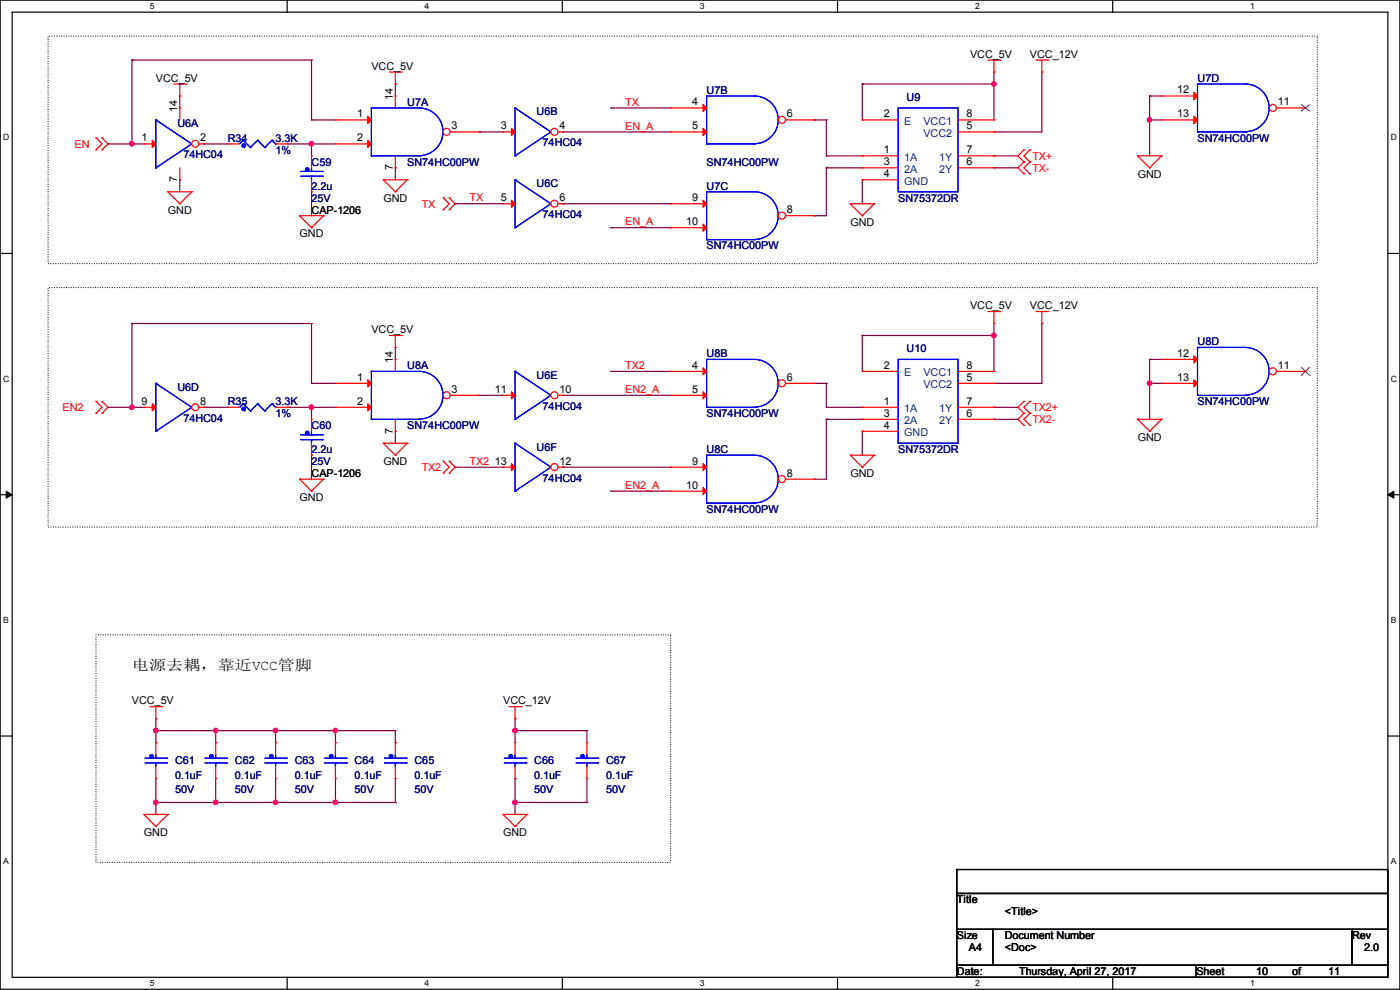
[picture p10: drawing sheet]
<svg xmlns="http://www.w3.org/2000/svg" width="297mm" height="210mm" viewBox="0 0 297 210" stroke-linecap="round" stroke-linejoin="round" font-family="sans-serif">
<path d="M0 0h297v209.8h-297zM2.6 2.6h291.8v204.7h-291.8z" fill="none" stroke="#000" stroke-width=".25"/>
<g fill="#fff">
<path d="M31.7 .3h1v2h-1z"/>
<path d="M31.7 207.6h1v1.9h-1z"/>
</g>
<path d="M60.9 0v2.6M60.9 207.3v2.5" fill="none" stroke="#000" stroke-width=".25"/>
<g fill="#fff">
<path d="M90.1 .3h1v2h-1z"/>
<path d="M90.1 207.6h1v1.9h-1z"/>
</g>
<path d="M119.3 0v2.6M119.3 207.3v2.5" fill="none" stroke="#000" stroke-width=".25"/>
<g fill="#fff">
<path d="M148.5 .3h.9v2h-.9z"/>
<path d="M148.5 207.6h.9v1.9h-.9z"/>
</g>
<path d="M177.7 0v2.6M177.7 207.3v2.5" fill="none" stroke="#000" stroke-width=".25"/>
<g fill="#fff">
<path d="M206.8 .3h1v2h-1z"/>
<path d="M206.8 207.6h1v1.9h-1z"/>
</g>
<path d="M236.1 0v2.6M236.1 207.3v2.5" fill="none" stroke="#000" stroke-width=".25"/>
<g fill="#fff">
<path d="M265.2 .3h1v2h-1z"/>
<path d="M265.2 207.6h1v1.9h-1z"/>
<path d="M.7 28.2h1.2v1.9h-1.2z"/>
<path d="M295.1 28.2h1.2v1.9h-1.2z"/>
<path d="M.7 79.3h1.2v2h-1.2z"/>
<path d="M295.1 79.3h1.2v2h-1.2z"/>
</g>
<path d="M0 53.8h2.6M294.4 53.8h2.6" fill="none" stroke="#000" stroke-width=".25"/>
<g fill="#fff">
<path d="M.7 130.5h1.2v2h-1.2z"/>
<path d="M295.1 130.5h1.1v2h-1.1z"/>
</g>
<path d="M0 104.9h2.6M294.4 104.9h2.6" fill="none" stroke="#000" stroke-width=".25"/>
<path d="M1.3 104.2l1.3 .7-1.3 .8zM294.4 104.9l1.3-.7v1.5z" fill="#000" stroke="#000" stroke-width=".21"/>
<g fill="#fff">
<path d="M.7 181.7h1.2v2h-1.2z"/>
<path d="M295.1 181.7h1.1v2h-1.1z"/>
</g>
<path d="M0 156.1h2.6M294.4 156.1h2.6M203 184.4h91.4v5.1h-91.4zM203 189.5h91.4v7.6h-91.4zM203 197.1h7.6v7.7h-7.6zM210.6 197.1h76.2v7.7h-76.2zM286.8 197.1h7.6v7.7h-7.6zM203 204.8h50.8v2.5h-50.8zM253.8 204.8h40.6v2.5h-40.6z" fill="none" stroke="#000" stroke-width=".25"/>
<path d="M10.2 7.7h269.2v48.2h-269.2zM10.2 61h269.2v50.8h-269.2zM20.4 134.7h121.9v48.2h-121.9z" fill="none" stroke="#000" stroke-width=".25" stroke-dasharray="0 .5"/>
<g fill="none" stroke="#800040" stroke-width=".25">
<path d="M28 12.7h.1M28 12.7v17.8M28 12.7h38.1M66.1 12.7h.1M66.1 12.7v12.7M83.9 17.8h.1M83.9 17.8v2.6M182.9 17.8h.1M182.9 17.8v7.6M182.9 17.8h28M210.9 17.8h.1M210.9 15.3h.1"/>
<path d="M210.9 15.3v10.1M221 15.3h.1M221 15.3v12.7h-10.1M22.9 30.5h.1M22.9 30.5h7.6M28 30.5h.1M38.1 20.4h.1M38.1 38.1h.1M38.1 20.4v2.5M38.1 38.1v2.6M43.2 30.5h.1M43.2 30.5h5.1"/>
<path d="M61 30.5h.1M61 30.5h10.2M66.1 30.5h.1M66.1 25.4h.1M66.1 25.4h5.1M66.1 30.5v2.6M83.9 35.6h.1M83.9 35.6v2.5M101.6 28h.1M101.6 28h5.1M119.4 28h.1M119.4 28h22.9"/>
<path d="M129.6 22.9h.1M129.6 22.9h12.7M172.8 25.4h.1M172.8 25.4h2.5M175.3 25.4h.1M175.3 33.1h.1M175.3 35.6h.1M175.3 35.6v10.2h-2.5M175.3 33.1h7.6M175.3 35.6h7.6M175.3 25.4v7.7M182.9 38.1h.1"/>
<path d="M182.9 38.1v5.1M210.9 28h.1M210.9 33.1h.1M210.9 35.6h.1M210.9 33.1h5M210.9 35.6h5M243.9 25.4h.1M243.9 20.4h.1M243.9 25.4h2.5M243.9 20.4v12.7M243.9 20.4h2.5M66.1 40.7h.1"/>
<path d="M66.1 40.7v5.1M96.6 43.2h.1M96.6 43.2h10.1M119.4 43.2h.1M119.4 43.2h22.9M129.6 48.3h.1M129.6 48.3h12.7M172.8 45.8h.1M28 68.6h.1M28 68.6v17.8M28 68.6h38.1M66.1 68.6h.1"/>
<path d="M66.1 68.6v12.7M83.9 73.7h.1M83.9 73.7v2.5M129.6 78.8h.1M129.6 78.8h12.7M182.9 71.2h.1M182.9 71.2v7.6M182.9 71.2h28M210.9 71.2h.1M210.9 68.6h.1M210.9 68.6v10.2M221 68.6h.1"/>
<path d="M221 68.6v12.7h-10.1M243.9 76.2h.1M243.9 76.2v12.7M243.9 76.2h2.5M22.9 86.4h.1M22.9 86.4h7.6M28 86.4h.1M43.2 86.4h.1M43.2 86.4h5.1M61 86.4h.1M61 86.4h10.2M66.1 86.4h.1"/>
<path d="M66.1 81.3h.1M66.1 96.6h.1M66.1 86.4v2.5M66.1 96.6v5M66.1 81.3h5.1M83.9 91.5h.1M83.9 91.5v2.5M96.6 99.1h.1M96.6 99.1h10.1M101.6 83.9h.1M101.6 83.9h5.1M119.4 99.1h.1"/>
<path d="M119.4 83.9h.1M119.4 83.9h22.9M119.4 99.1h22.9M172.8 81.3h.1M172.8 81.3h2.5M175.3 88.9h.1M175.3 81.3h.1M175.3 86.4h.1M175.3 88.9v12.7h-2.5M175.3 86.4h7.6M175.3 81.3v5.1M175.3 88.9h7.6"/>
<path d="M182.9 91.5h.1M182.9 91.5v5.1M210.9 81.3h.1M210.9 86.4h.1M210.9 88.9h.1M210.9 86.4h5M210.9 88.9h5M243.9 81.3h.1M243.9 81.3h2.5M129.6 104.2h.1M129.6 104.2h12.7M172.8 101.6h.1"/>
<path d="M33.1 157.5h.1M33.1 152.4h.1M33.1 152.4v5.1M33.1 155h50.8M45.8 157.5h.1M45.8 155h.1M45.8 155v2.5M58.5 155h.1M58.5 157.5h.1M58.5 155v2.5M71.2 155h.1M71.2 157.5h.1"/>
<path d="M71.2 155v2.5M83.9 155h.1M83.9 157.5h.1M83.9 155v2.5M109.3 155h.1M109.3 152.4h.1M109.3 155h15.2M109.3 152.4v5.1M124.5 155h.1M124.5 155v2.5M33.1 170.2h.1M33.1 165.1v7.7"/>
<path d="M33.1 170.2h50.8M45.8 170.2h.1M45.8 165.1v5.1M58.5 170.2h.1M58.5 165.1v5.1M71.2 170.2h.1M71.2 165.1v5.1M83.9 170.2h.1M83.9 165.1v5.1M109.3 170.2h.1M109.3 165.1h.1M109.3 165.1v7.7"/>
<path d="M109.3 170.2h15.2M124.5 170.2h.1M124.5 165.1v5.1"/>
</g>
<g fill="#f0f" stroke="#f0f" stroke-width=".25">
<circle cx="66.1" cy="30.5" r=".49"/>
<circle cx="243.9" cy="25.4" r=".49"/>
<circle cx="28" cy="30.5" r=".49"/>
<circle cx="66.1" cy="86.4" r=".49"/>
<circle cx="243.9" cy="81.3" r=".49"/>
<circle cx="28" cy="86.4" r=".49"/>
<circle cx="210.8" cy="17.8" r=".49"/>
<circle cx="210.8" cy="71.1" r=".49"/>
<circle cx="58.4" cy="155" r=".49"/>
<circle cx="33" cy="155" r=".49"/>
<circle cx="45.7" cy="155" r=".49"/>
<circle cx="33" cy="170.2" r=".49"/>
<circle cx="45.7" cy="170.2" r=".49"/>
<circle cx="58.4" cy="170.2" r=".49"/>
<circle cx="71.1" cy="170.2" r=".49"/>
<circle cx="109.2" cy="155" r=".49"/>
<circle cx="109.2" cy="170.2" r=".49"/>
<circle cx="71.1" cy="155" r=".49"/>
</g>
<g fill="none" stroke="#f00" stroke-width=".25">
<path d="M36.9 17.8h2.5M38.1 17.8v2.6M39.4 17.8h.1M82.6 15.3h2.5M83.9 17.8h.1M83.9 15.3v2.5M85.1 15.3h.1M209.6 12.7h2.5M210.9 15.3h.1M210.9 12.7v2.6M212.1 12.7h.1M219.8 12.7h2.5"/>
<path d="M221 15.3h.1M221 12.7v2.6M222.3 12.7h.1M20.4 31.8h.1M20.4 29.3h.1M20.4 29.3l1.2 1.2-1.2 1.3M21.6 29.3h.1M21.6 31.8h.1M21.6 29.3l1.3 1.2-1.3 1.3M30.5 30.5h.1M30.5 30.5h2.6M38.1 20.4h.1"/>
<path d="M81.3 38.1h.1M81.3 38.1h5.1M81.3 38.1l2.6 2.6M86.4 38.1h.1M86.4 38.1l-2.5 2.6M217.2 31.8h.1M217.2 34.3h.1M217.2 36.9h.1M217.2 31.8l-1.3 1.3 1.3 1.2M217.2 34.3l-1.3 1.3 1.3 1.3M218.5 34.3h.1M218.5 31.8h.1"/>
<path d="M218.5 36.9h.1M218.5 31.8l-1.3 1.3 1.3 1.2M218.5 34.3l-1.3 1.3 1.3 1.3M241.3 33.1h.1M241.3 33.1h5.1M241.3 33.1l2.6 2.5M243.9 35.6h.1M246.4 33.1h.1M246.4 33.1l-2.5 2.5M35.6 40.7h.1M35.6 40.7h5.1M35.6 40.7l2.5 2.5"/>
<path d="M38.1 43.2h.1M40.7 40.7h.1M40.7 40.7l-2.6 2.5M63.5 45.8h.1M63.5 45.8h5.1M63.5 45.8l2.6 2.5M66.1 48.3h.1M68.6 45.8h.1M68.6 45.8l-2.5 2.5M83.9 40.7h.1M94 44.5h.1M94 42h.1"/>
<path d="M94 42l1.3 1.2-1.3 1.3M95.3 42h.1M95.3 44.5h.1M95.3 42l1.3 1.2-1.3 1.3M180.4 43.2h.1M180.4 43.2h5.1M180.4 43.2l2.5 2.6M182.9 45.8h.1M185.5 43.2h.1M185.5 43.2l-2.6 2.6M82.6 71.2h2.5M83.9 73.7h.1"/>
<path d="M83.9 71.2v2.5M85.1 71.2h.1M209.6 66.1h2.5M210.9 68.6h.1M210.9 66.1v2.5M212.1 66.1h.1M219.8 66.1h2.5M221 68.6h.1M221 66.1v2.5M222.3 66.1h.1M20.4 87.7h.1M20.4 85.1h.1"/>
<path d="M20.4 85.1l1.2 1.3-1.2 1.3M21.6 85.1h.1M21.6 87.7h.1M21.6 85.1l1.3 1.3-1.3 1.3M81.3 94h.1M81.3 94h5.1M81.3 94l2.6 2.6M83.9 96.6h.1M86.4 94h.1M86.4 94l-2.5 2.6M94 97.8h.1M94 97.8l1.3 1.3-1.3 1.3"/>
<path d="M95.3 97.8h.1M95.3 97.8l1.3 1.3-1.3 1.3M180.4 96.6h.1M180.4 96.6h5.1M180.4 96.6l2.5 2.5M182.9 99.1h.1M185.5 96.6h.1M185.5 96.6l-2.6 2.5M217.2 85.1h.1M217.2 87.7h.1M217.2 90.2h.1M217.2 85.1l-1.3 1.3 1.3 1.3"/>
<path d="M217.2 87.7l-1.3 1.2 1.3 1.3M218.5 87.7h.1M218.5 85.1h.1M218.5 90.2h.1M218.5 85.1l-1.3 1.3 1.3 1.3M218.5 87.7l-1.3 1.2 1.3 1.3M241.3 88.9h.1M241.3 88.9h5.1M241.3 88.9l2.6 2.6M243.9 91.5h.1M246.4 88.9h.1M246.4 88.9l-2.5 2.6"/>
<path d="M63.5 101.6h.1M63.5 101.6h5.1M63.5 101.6l2.6 2.6M66.1 104.2h.1M68.6 101.6h.1M68.6 101.6l-2.5 2.6M94 100.4h.1M95.3 100.4h.1M31.8 149.9h2.5M33.1 152.4h.1M33.1 149.9v2.5M34.3 149.9h.1"/>
<path d="M108 149.9h2.5M109.3 152.4h.1M109.3 149.9v2.5M110.5 149.9h.1M30.5 172.8h.1M30.5 172.8h5.1M30.5 172.8l2.6 2.5M33.1 175.3h.1M35.6 172.8h.1M35.6 172.8l-2.5 2.5M106.7 172.8h.1M106.7 172.8h5.1"/>
<path d="M106.7 172.8l2.6 2.5M109.3 175.3h.1M111.8 172.8h.1M111.8 172.8l-2.5 2.5"/>
</g>
<path d="M33.1 35.6h.1M33.1 25.4h.1M33.1 25.4v10.2M33.1 25.4l7.6 5.1M40.7 30.5h.1M40.7 30.5l-7.6 5.1" fill="none" stroke="#00f" stroke-width=".25"/>
<path d="M32.3 29.8l.8 .7-.8 .8z" fill="#f00" stroke="#f00" stroke-width=".25"/>
<circle cx="41.4" cy="30.5" r=".74" fill="#fff" stroke="#f00" stroke-width=".25"/>
<g fill="none" stroke="#f00" stroke-width=".25">
<path d="M38.1 38.1h.1M38.1 22.9h.1M38.1 22.9v2.5M38.1 35.6v2.5M42.2 30.5h1M43.2 30.5h.1M142.3 99.1h.1M142.3 99.1h7.6M142.3 104.2h.1M142.3 104.2h7.6M124.5 157.5h.1M124.5 157.5v2.6"/>
<path d="M124.5 165.1h.1M124.5 162.6v2.5"/>
</g>
<g fill="none" stroke="#00f" stroke-width=".25">
<path d="M149.9 96.6h.1M149.9 96.6h10.2a5.1 5.1 0 0 1 5 5.1v-.1a5.1 5.1 0 0 1-5 5.1M149.9 96.6v10.1M149.9 106.7h.1M149.9 106.7h10.2M160.1 106.7h.1M122.2 161.8h4.6M122.2 160.8h4.6M124.5 161.8h.1M124.5 160.8h.1M124.5 160.1v.7M124.5 161.8v.8"/>
<path d="M126.8 161.8h.1M126.8 160.8h.1"/>
</g>
<circle cx="123.6" cy="160.4" r=".36" fill="#00f" stroke="#00f" stroke-width=".25"/>
<g fill="#f00" stroke="#f00" stroke-width=".25">
<path d="M149.1 98.3l.8 .8-.8 .8z"/>
<path d="M149.1 103.4l.8 .8-.8 .7z"/>
</g>
<circle cx="165.9" cy="101.6" r=".74" fill="#fff" stroke="#f00" stroke-width=".25"/>
<path d="M106.7 28h.1M106.7 28h2.6M166.7 101.6h6.1M172.8 101.6h.1M33.1 157.5h.1M33.1 157.5v2.6M33.1 165.1h.1M33.1 162.6v2.5" fill="none" stroke="#f00" stroke-width=".25"/>
<g fill="none" stroke="#00f" stroke-width=".25">
<path d="M109.3 33.1h.1M109.3 22.9h.1M109.3 22.9v10.2M109.3 22.9l7.6 5.1M116.9 28h.1M116.9 28l-7.6 5.1M30.8 161.8h4.5M30.8 160.8h4.5M33.1 161.8h.1M33.1 160.8h.1M33.1 160.1v.7M33.1 161.8v.8"/>
<path d="M35.3 161.8h.1M35.3 160.8h.1"/>
</g>
<circle cx="32.2" cy="160.4" r=".36" fill="#00f" stroke="#00f" stroke-width=".25"/>
<path d="M108.5 27.2l.8 .8-.8 .7z" fill="#f00" stroke="#f00" stroke-width=".25"/>
<circle cx="117.6" cy="28" r=".74" fill="#fff" stroke="#f00" stroke-width=".25"/>
<path d="M118.4 28h1M119.4 28h.1M246.4 76.2h.1M246.4 76.2h7.6M246.4 81.3h.1M246.4 81.3h7.6" fill="none" stroke="#f00" stroke-width=".25"/>
<path d="M254 73.7h.1M254 73.7h10.2a5.1 5.1 0 0 1 5 5.1 5.1 5.1 0 0 1-5 5M254 73.7v10.2M254 83.9h.1M254 83.9h10.2M264.2 83.9h.1" fill="none" stroke="#00f" stroke-width=".25"/>
<g fill="#f00" stroke="#f00" stroke-width=".25">
<path d="M253.3 75.5l.7 .7-.7 .8z"/>
<path d="M253.3 80.6l.7 .7-.7 .8z"/>
</g>
<circle cx="270" cy="78.8" r=".74" fill="#fff" stroke="#f00" stroke-width=".25"/>
<path d="M106.7 43.2h.1M106.7 43.2h2.6M270.8 78.8h6.1M276.9 78.8h.1" fill="none" stroke="#f00" stroke-width=".25"/>
<path d="M276 79.6h.1M276 77.9l1.8 1.7M277.8 79.6h.1M277.8 77.9l-1.8 1.7" fill="none" stroke="#804000" stroke-width=".21"/>
<path d="M109.3 38.1h.1M109.3 38.1v10.2M109.3 38.1l7.6 5.1M109.3 48.3h.1M116.9 43.2h.1M116.9 43.2l-7.6 5.1" fill="none" stroke="#00f" stroke-width=".25"/>
<path d="M108.5 42.5l.8 .7-.8 .8z" fill="#f00" stroke="#f00" stroke-width=".25"/>
<circle cx="117.6" cy="43.2" r=".74" fill="#fff" stroke="#f00" stroke-width=".25"/>
<g fill="none" stroke="#f00" stroke-width=".25">
<path d="M118.4 43.2h1M119.4 43.2h.1M182.9 78.8h.1M182.9 78.8h7.6M203.2 78.8h7.7M210.9 78.8h.1M30.5 86.4h.1M30.5 86.4h2.6M182.9 86.4h.1M182.9 88.9h.1M182.9 91.5h.1M182.9 86.4h7.6"/>
<path d="M182.9 88.9h7.6M182.9 91.5h7.6M203.2 86.4h7.7M203.2 88.9h7.7M203.2 81.3h7.7M210.9 81.3h.1M210.9 86.4h.1M210.9 88.9h.1M45.8 157.5h.1M45.8 157.5v2.6M45.8 165.1h.1M45.8 162.6v2.5"/>
</g>
<g fill="none" stroke="#00f" stroke-width=".25">
<path d="M190.5 76.2h12.7v17.8h-12.7zM33.1 91.5h.1M33.1 81.3h.1M33.1 81.3v10.2M33.1 81.3l7.6 5.1M40.7 86.4h.1M40.7 86.4l-7.6 5.1M43.5 161.8h4.5M43.5 160.8h4.5M45.8 161.8h.1M45.8 160.8h.1M45.8 160.1v.7"/>
<path d="M45.8 161.8v.8M48 161.8h.1M48 160.8h.1"/>
</g>
<circle cx="44.9" cy="160.4" r=".36" fill="#00f" stroke="#00f" stroke-width=".25"/>
<path d="M32.3 85.6l.8 .8-.8 .8z" fill="#f00" stroke="#f00" stroke-width=".25"/>
<circle cx="41.4" cy="86.4" r=".74" fill="#fff" stroke="#f00" stroke-width=".25"/>
<path d="M42.2 86.4h1M43.2 86.4h.1M106.7 83.9h.1M106.7 83.9h2.6" fill="none" stroke="#f00" stroke-width=".25"/>
<path d="M109.3 78.8h.1M109.3 78.8v10.1M109.3 78.8l7.6 5.1M109.3 88.9h.1M116.9 83.9h.1M116.9 83.9l-7.6 5" fill="none" stroke="#00f" stroke-width=".25"/>
<path d="M108.5 83.1l.8 .8-.8 .7z" fill="#f00" stroke="#f00" stroke-width=".25"/>
<circle cx="117.6" cy="83.8" r=".74" fill="#fff" stroke="#f00" stroke-width=".25"/>
<path d="M48.3 86.4h.1M48.3 86.4h2.5M58.5 86.4h2.5M61 86.4h.1M106.7 99.1h.1M106.7 99.1h2.6M118.4 83.9h1M119.4 83.9h.1" fill="none" stroke="#f00" stroke-width=".25"/>
<g fill="none" stroke="#00f" stroke-width=".25">
<path d="M51.6 85.6h.1M51.6 85.6l-.8 .8M51.6 85.6l1.5 1.6M53.1 87.2h.1M54.7 85.6h.1M54.7 85.6l-1.6 1.6M54.7 85.6l1.5 1.6M56.2 87.2h.1M57.7 85.6h.1M57.7 85.6l-1.5 1.6M57.7 85.6l.8 .8M58.5 86.4h.1"/>
<path d="M109.3 94h.1M109.3 94v10.2M109.3 94l7.6 5.1M116.9 99.1h.1M116.9 99.1l-7.6 5.1M109.3 104.2h.1"/>
</g>
<circle cx="51.7" cy="86.8" r=".36" fill="#00f" stroke="#00f" stroke-width=".25"/>
<path d="M108.5 98.3l.8 .8-.8 .8z" fill="#f00" stroke="#f00" stroke-width=".25"/>
<circle cx="117.6" cy="99.1" r=".74" fill="#fff" stroke="#f00" stroke-width=".25"/>
<path d="M71.2 25.4h.1M71.2 30.5h.1M71.2 25.4h7.6M71.2 30.5h7.6M118.4 99.1h1M119.4 99.1h.1M71.2 157.5h.1M71.2 157.5v2.6M71.2 165.1h.1M71.2 162.6v2.5" fill="none" stroke="#f00" stroke-width=".25"/>
<g fill="none" stroke="#00f" stroke-width=".25">
<path d="M78.8 22.9h.1M78.8 33.1h.1M78.8 22.9h10.1a5.1 5.1 0 0 1 5.1 5.1 5.1 5.1 0 0 1-5.1 5M78.8 22.9v10.2M78.8 33.1h10.1M88.9 33.1h.1M68.9 161.8h4.5M68.9 160.8h4.5M71.2 161.8h.1M71.2 160.8h.1M71.2 160.1v.7M71.2 161.8v.8"/>
<path d="M73.4 161.8h.1M73.4 160.8h.1"/>
</g>
<circle cx="70.3" cy="160.4" r=".36" fill="#00f" stroke="#00f" stroke-width=".25"/>
<g fill="#f00" stroke="#f00" stroke-width=".25">
<path d="M78 24.7l.8 .7-.8 .8z"/>
<path d="M78 29.8l.8 .7-.8 .8z"/>
</g>
<circle cx="94.8" cy="28" r=".74" fill="#fff" stroke="#f00" stroke-width=".25"/>
<g fill="none" stroke="#f00" stroke-width=".25">
<path d="M48.3 30.5h.1M48.3 30.5h2.5M58.5 30.5h2.5M61 30.5h.1M83.9 20.4h.1M83.9 35.6h.1M83.9 20.4v2.5M83.9 33.1v2.5M95.5 28h6.1M101.6 28h.1M142.3 22.9h.1M142.3 28h.1"/>
<path d="M142.3 28h7.6M142.3 22.9h7.6M66.1 88.9h.1M66.1 96.6h.1M66.1 88.9v2.6M66.1 94v2.6"/>
</g>
<g fill="none" stroke="#00f" stroke-width=".25">
<path d="M51.6 29.8h.1M51.6 29.8l-.8 .7M51.6 29.8l1.5 1.5M53.1 31.3h.1M54.7 29.8h.1M54.7 29.8l-1.6 1.5M54.7 29.8l1.5 1.5M56.2 31.3h.1M57.7 29.8h.1M57.7 29.8l-1.5 1.5M57.7 29.8l.8 .7M58.5 30.5h.1"/>
<path d="M149.9 20.4h.1M149.9 30.5h.1M149.9 20.4h10.2a5.1 5.1 0 0 1 5 5.1v-.1a5.1 5.1 0 0 1-5 5.1M149.9 20.4v10.1M149.9 30.5h10.2M160.1 30.5h.1M63.8 93.3h4.6M63.8 92.2h4.6M66.1 93.3h.1M66.1 92.2h.1M66.1 91.5v.7M66.1 93.3v.7"/>
<path d="M68.4 93.3h.1M68.4 92.2h.1"/>
</g>
<g fill="#00f" stroke="#00f" stroke-width=".25">
<circle cx="65.2" cy="91.8" r=".36"/>
<circle cx="51.7" cy="30.9" r=".36"/>
</g>
<g fill="#f00" stroke="#f00" stroke-width=".25">
<path d="M149.1 22.1l.8 .8-.8 .8z"/>
<path d="M149.1 27.2l.8 .8-.8 .7z"/>
</g>
<circle cx="165.9" cy="25.4" r=".74" fill="#fff" stroke="#f00" stroke-width=".25"/>
<g fill="none" stroke="#f00" stroke-width=".25">
<path d="M66.1 33.1h.1M66.1 33.1v2.5M66.1 38.1v2.6M166.7 25.4h6.1M172.8 25.4h.1M182.9 33.1h.1M182.9 35.6h.1M182.9 25.4h.1M182.9 38.1h.1M182.9 25.4h7.6M182.9 33.1h7.6M182.9 35.6h7.6"/>
<path d="M182.9 38.1h7.6M203.2 25.4h7.7M203.2 33.1h7.7M203.2 35.6h7.7M203.2 28h7.7M210.9 25.4h.1M210.9 28h.1M210.9 33.1h.1M210.9 35.6h.1M66.1 40.7h.1M142.3 43.2h.1M142.3 48.3h.1"/>
<path d="M142.3 43.2h7.6M142.3 48.3h7.6M83.9 157.5h.1M83.9 157.5v2.6M83.9 165.1h.1M83.9 162.6v2.5"/>
</g>
<g fill="none" stroke="#00f" stroke-width=".25">
<path d="M63.8 37.4h4.6M63.8 36.4h4.6M66.1 37.4h.1M66.1 36.4h.1M66.1 35.6v.8M66.1 37.4v.7M68.4 37.4h.1M68.4 36.4h.1M190.5 22.9h12.7v17.8h-12.7zM149.9 40.7h.1M149.9 50.8h.1M149.9 40.7h10.2a5.1 5.1 0 0 1 5 5.1 5.1 5.1 0 0 1-5 5"/>
<path d="M149.9 40.7v10.1M149.9 50.8h10.2M160.1 50.8h.1M81.6 161.8h4.5M81.6 160.8h4.5M83.9 161.8h.1M83.9 160.8h.1M83.9 160.1v.7M83.9 161.8v.8M86.1 161.8h.1M86.1 160.8h.1"/>
</g>
<g fill="#00f" stroke="#00f" stroke-width=".25">
<circle cx="83" cy="160.4" r=".36"/>
<circle cx="65.2" cy="36" r=".36"/>
</g>
<g fill="#f00" stroke="#f00" stroke-width=".25">
<path d="M149.1 42.5l.8 .7-.8 .8z"/>
<path d="M149.1 47.5l.8 .8-.8 .8z"/>
</g>
<circle cx="165.9" cy="45.7" r=".74" fill="#fff" stroke="#f00" stroke-width=".25"/>
<path d="M246.4 20.4h.1M246.4 25.4h.1M246.4 20.4h7.6M246.4 25.4h7.6M166.7 45.8h6.1M172.8 45.8h.1" fill="none" stroke="#f00" stroke-width=".25"/>
<path d="M254 17.8h.1M254 17.8h10.2a5.1 5.1 0 0 1 5 5.1 5.1 5.1 0 0 1-5 5M254 17.8v10.2M254 28h.1M254 28h10.2M264.2 28h.1" fill="none" stroke="#00f" stroke-width=".25"/>
<g fill="#f00" stroke="#f00" stroke-width=".25">
<path d="M253.3 19.6l.7 .8-.7 .7z"/>
<path d="M253.3 24.7l.7 .7-.7 .8z"/>
</g>
<circle cx="270" cy="22.9" r=".74" fill="#fff" stroke="#f00" stroke-width=".25"/>
<path d="M270.8 22.9h6.1M276.9 22.9h.1M71.2 81.3h.1M71.2 86.4h.1M71.2 81.3h7.6M71.2 86.4h7.6M58.5 157.5h.1M58.5 157.5v2.6M58.5 165.1h.1M58.5 162.6v2.5" fill="none" stroke="#f00" stroke-width=".25"/>
<path d="M276 23.6h.1M276 22.1l1.8 1.5M277.8 23.6h.1M277.8 22.1l-1.8 1.5" fill="none" stroke="#804000" stroke-width=".21"/>
<g fill="none" stroke="#00f" stroke-width=".25">
<path d="M78.8 78.8h.1M78.8 78.8h10.1a5.1 5.1 0 0 1 5.1 5.1 5.1 5.1 0 0 1-5.1 5M78.8 78.8v10.1M78.8 88.9h.1M78.8 88.9h10.1M88.9 88.9h.1M56.2 161.8h4.5M56.2 160.8h4.5M58.5 161.8h.1M58.5 160.8h.1M58.5 160.1v.7M58.5 161.8v.8"/>
<path d="M60.7 161.8h.1M60.7 160.8h.1"/>
</g>
<circle cx="57.6" cy="160.4" r=".36" fill="#00f" stroke="#00f" stroke-width=".25"/>
<g fill="#f00" stroke="#f00" stroke-width=".25">
<path d="M78 80.6l.8 .7-.8 .8z"/>
<path d="M78 85.6l.8 .8-.8 .8z"/>
</g>
<circle cx="94.8" cy="83.8" r=".74" fill="#fff" stroke="#f00" stroke-width=".25"/>
<g fill="none" stroke="#f00" stroke-width=".25">
<path d="M83.9 76.2h.1M83.9 76.2v2.6M142.3 78.8h.1M142.3 78.8h7.6M83.9 91.5h.1M83.9 88.9v2.6M95.5 83.9h6.1M101.6 83.9h.1M142.3 83.9h.1M142.3 83.9h7.6M109.3 157.5h.1M109.3 157.5v2.6"/>
<path d="M109.3 165.1h.1M109.3 162.6v2.5"/>
</g>
<g fill="none" stroke="#00f" stroke-width=".25">
<path d="M149.9 76.2h.1M149.9 76.2h10.2a5.1 5.1 0 0 1 5 5.2v-.1a5.1 5.1 0 0 1-5 5.1M149.9 76.2v10.2M149.9 86.4h.1M149.9 86.4h10.2M160.1 86.4h.1M107 161.8h4.5M107 160.8h4.5M109.3 161.8h.1M109.3 160.8h.1M109.3 160.1v.7M109.3 161.8v.8"/>
<path d="M111.5 161.8h.1M111.5 160.8h.1"/>
</g>
<circle cx="108.4" cy="160.4" r=".36" fill="#00f" stroke="#00f" stroke-width=".25"/>
<g fill="#f00" stroke="#f00" stroke-width=".25">
<path d="M149.1 78l.8 .8-.8 .7z"/>
<path d="M149.1 83.1l.8 .8-.8 .7z"/>
</g>
<circle cx="165.9" cy="81.3" r=".74" fill="#fff" stroke="#f00" stroke-width=".25"/>
<path d="M166.7 81.3h6.1M172.8 81.3h.1" fill="none" stroke="#f00" stroke-width=".25"/>
<g fill="#f0f" stroke="#f0f" stroke-width=".25">
<circle cx="66.1" cy="30.5" r=".49"/>
<circle cx="243.9" cy="25.4" r=".49"/>
<circle cx="28" cy="30.5" r=".49"/>
<circle cx="66.1" cy="86.4" r=".49"/>
<circle cx="243.9" cy="81.3" r=".49"/>
<circle cx="28" cy="86.4" r=".49"/>
<circle cx="210.8" cy="17.8" r=".49"/>
<circle cx="210.8" cy="71.1" r=".49"/>
<circle cx="58.4" cy="155" r=".49"/>
<circle cx="33" cy="155" r=".49"/>
<circle cx="45.7" cy="155" r=".49"/>
<circle cx="33" cy="170.2" r=".49"/>
<circle cx="45.7" cy="170.2" r=".49"/>
<circle cx="58.4" cy="170.2" r=".49"/>
<circle cx="71.1" cy="170.2" r=".49"/>
<circle cx="109.2" cy="155" r=".49"/>
<circle cx="109.2" cy="170.2" r=".49"/>
<circle cx="71.1" cy="155" r=".49"/>
</g>
<text font-size="3" x="28" y="142.2">电源去耦，靠近VCC管脚</text>
<g font-size="2.3">
<text x="33.1" y="17.4">VCC_5V</text>
<text x="78.8" y="14.8">VCC_5V</text>
<text x="205.8" y="12.3">VCC_5V</text>
<text x="218.5" y="12.3">VCC_12V</text>
<text x="37.6" y="23.7" transform="rotate(-90 37.6 23.7)">14</text>
<text x="83.3" y="21.1" transform="rotate(-90 83.3 21.1)">14</text>
<text x="146.9" y="22.4">4</text>
<text x="249.7" y="19.8">12</text>
<text x="271.1" y="22.4">11</text>
<text x="30" y="30">1</text>
<text x="42.5" y="30">2</text>
<text x="75.7" y="24.9">1</text>
<text x="75.7" y="30">2</text>
<text x="95.8" y="27.4">3</text>
<text x="106.2" y="27.4">3</text>
<text x="118.7" y="27.4">4</text>
<text x="146.9" y="27.4">5</text>
<text x="166.9" y="24.9">6</text>
<text x="187.5" y="24.9">2</text>
<text x="205" y="24.9">8</text>
<text x="205" y="27.4">5</text>
<text x="249.7" y="24.9">13</text>
<text x="187.5" y="32.5">1</text>
<text x="187.5" y="35.1">3</text>
<text x="205" y="32.5">7</text>
<text x="205" y="35.1">6</text>
<text x="37.6" y="38.7" transform="rotate(-90 37.6 38.7)">7</text>
<text x="83.3" y="36.1" transform="rotate(-90 83.3 36.1)">7</text>
<text x="187.5" y="37.6">4</text>
<text x="241.4" y="37.7">GND</text>
<text x="35.6" y="45.3">GND</text>
<text x="66.1" y="45.3">CAP-1206</text>
<text x="81.3" y="42.8">GND</text>
<text x="106.2" y="42.7">5</text>
<text x="118.7" y="42.7">6</text>
<text x="145.6" y="47.8">10</text>
<text x="146.9" y="42.7">9</text>
<text x="166.9" y="45.2">8</text>
<text x="180.4" y="47.8">GND</text>
<text x="63.5" y="50.4">GND</text>
<text x="205.8" y="65.6">VCC_5V</text>
<text x="218.5" y="65.6">VCC_12V</text>
<text x="78.8" y="70.7">VCC_5V</text>
<text x="83.3" y="77" transform="rotate(-90 83.3 77)">14</text>
<text x="249.7" y="75.7">12</text>
<text x="75.7" y="80.8">1</text>
<text x="95.8" y="83.3">3</text>
<text x="105" y="83.3">11</text>
<text x="118.7" y="83.3">10</text>
<text x="146.9" y="78.2">4</text>
<text x="146.9" y="83.3">5</text>
<text x="166.9" y="80.8">6</text>
<text x="187.5" y="78.2">2</text>
<text x="205" y="78.2">8</text>
<text x="205" y="80.8">5</text>
<text x="249.7" y="80.8">13</text>
<text x="271.1" y="78.2">11</text>
<text x="30" y="85.9">9</text>
<text x="42.5" y="85.9">8</text>
<text x="75.7" y="85.9">2</text>
<text x="187.5" y="85.9">1</text>
<text x="187.5" y="88.4">3</text>
<text x="205" y="85.9">7</text>
<text x="205" y="88.4">6</text>
<text x="83.3" y="92" transform="rotate(-90 83.3 92)">7</text>
<text x="187.5" y="90.9">4</text>
<text x="241.4" y="93.6">GND</text>
<text x="66.1" y="101.2">CAP-1206</text>
<text x="81.3" y="98.6">GND</text>
<text x="105" y="98.6">13</text>
<text x="118.7" y="98.6">12</text>
<text x="146.9" y="98.6">9</text>
<text x="166.9" y="101.1">8</text>
<text x="180.4" y="101.2">GND</text>
<text x="63.5" y="106.3">GND</text>
<text x="145.6" y="103.6">10</text>
<text x="28" y="149.4">VCC_5V</text>
<text x="106.7" y="149.4">VCC_12V</text>
<text x="30.5" y="177.4">GND</text>
<text x="106.7" y="177.4">GND</text>
<text x="203" y="191.6">Title</text>
<text x="213.2" y="194.1">&lt;Title&gt;</text>
<text x="203" y="199.2">Size</text>
<text x="205.5" y="201.8">A4</text>
<text x="213.2" y="199.2">Document Number</text>
<text x="213.2" y="201.8">&lt;Doc&gt;</text>
<text x="286.8" y="199.2">Rev</text>
<text x="289.4" y="201.8">2.0</text>
<text x="203" y="206.8">Date:</text>
<text x="216.2" y="206.8">Thursday, April 27, 2017</text>
<text x="253.8" y="206.8">Sheet</text>
<text x="266.5" y="206.8">10</text>
<text x="274.1" y="206.8">of</text>
<text x="281.7" y="206.8">11</text>
</g>
<g font-size="2.3" fill="#000080">
<text x="254.1" y="17.4">U7D</text>
<text x="86.4" y="22.4">U7A</text>
<text x="149.9" y="19.9">U7B</text>
<text x="192.3" y="21.4">U9</text>
<text x="37.6" y="27">U6A</text>
<text x="113.8" y="24.5">U6B</text>
<text x="38.9" y="33.6">74HC04</text>
<text x="48.3" y="30.1">R34</text>
<text x="58.5" y="30.1">3.3K</text>
<text x="58.5" y="32.6">1%</text>
<text x="66.1" y="35.1">C59</text>
<text x="86.4" y="35.1">SN74HC00PW</text>
<text x="115.1" y="31.1">74HC04</text>
<text x="149.9" y="35.1">SN74HC00PW</text>
<text x="254.1" y="30.1">SN74HC00PW</text>
<text x="66.1" y="40.2">2.2u</text>
<text x="113.8" y="39.7">U6C</text>
<text x="149.9" y="40.2">U7C</text>
<text x="66.1" y="42.8">25V</text>
<text x="115.1" y="46.3">74HC04</text>
<text x="190.6" y="42.8">SN75372DR</text>
<text x="149.9" y="52.9">SN74HC00PW</text>
<text x="149.9" y="75.8">U8B</text>
<text x="192.3" y="74.8">U10</text>
<text x="254.1" y="73.2">U8D</text>
<text x="37.6" y="82.9">U6D</text>
<text x="86.4" y="78.3">U8A</text>
<text x="113.8" y="80.3">U6E</text>
<text x="38.9" y="89.5">74HC04</text>
<text x="48.3" y="85.9">R35</text>
<text x="58.5" y="85.9">3.3K</text>
<text x="58.5" y="88.5">1%</text>
<text x="115.1" y="87">74HC04</text>
<text x="149.9" y="88.5">SN74HC00PW</text>
<text x="254.1" y="85.9">SN74HC00PW</text>
<text x="66.1" y="91">C60</text>
<text x="86.4" y="91">SN74HC00PW</text>
<text x="113.8" y="95.6">U6F</text>
<text x="66.1" y="96.1">2.2u</text>
<text x="66.1" y="98.6">25V</text>
<text x="149.9" y="96.1">U8C</text>
<text x="190.6" y="96.1">SN75372DR</text>
<text x="115.1" y="102.2">74HC04</text>
<text x="149.9" y="108.8">SN74HC00PW</text>
<text x="37.1" y="162.1">C61</text>
<text x="37.1" y="165.2">0.1uF</text>
<text x="49.8" y="162.1">C62</text>
<text x="49.8" y="165.2">0.1uF</text>
<text x="62.5" y="162.1">C63</text>
<text x="62.5" y="165.2">0.1uF</text>
<text x="75.2" y="162.1">C64</text>
<text x="75.2" y="165.2">0.1uF</text>
<text x="87.9" y="162.1">C65</text>
<text x="87.9" y="165.2">0.1uF</text>
<text x="113.3" y="162.1">C66</text>
<text x="113.3" y="165.2">0.1uF</text>
<text x="128.6" y="162.1">C67</text>
<text x="128.6" y="165.2">0.1uF</text>
<text x="37.1" y="168.2">50V</text>
<text x="49.8" y="168.2">50V</text>
<text x="62.5" y="168.2">50V</text>
<text x="75.2" y="168.2">50V</text>
<text x="87.9" y="168.2">50V</text>
<text x="113.3" y="168.2">50V</text>
<text x="128.6" y="168.2">50V</text>
</g>
<g font-size="2.3" fill="#f00">
<text x="132.6" y="22.4">TX</text>
<text x="132.6" y="27.5">EN_A</text>
<text x="15.8" y="31.3">EN</text>
<text x="219" y="33.9">TX+</text>
<text x="219" y="36.4">TX-</text>
<text x="89.5" y="44">TX</text>
<text x="99.6" y="42.7">TX</text>
<text x="132.6" y="47.8">EN_A</text>
<text x="132.6" y="78.3">TX2</text>
<text x="132.6" y="83.4">EN2_A</text>
<text x="13.3" y="87.2">EN2</text>
<text x="219" y="87.2">TX2+</text>
<text x="219" y="89.7">TX2-</text>
<text x="89.5" y="99.9">TX2</text>
<text x="99.6" y="98.6">TX2</text>
<text x="132.6" y="103.7">EN2_A</text>
</g>
<g font-size="2.3" fill="#004080">
<text x="191.8" y="26.5">E</text>
<text x="195.9" y="26.5">VCC1</text>
<text x="195.9" y="29">VCC2</text>
<text x="191.8" y="34.1">1A</text>
<text x="199.2" y="34.1">1Y</text>
<text x="191.8" y="36.7">2A</text>
<text x="191.8" y="39.2">GND</text>
<text x="199.2" y="36.7">2Y</text>
<text x="191.8" y="79.8">E</text>
<text x="195.9" y="79.8">VCC1</text>
<text x="195.9" y="82.4">VCC2</text>
<text x="191.8" y="87.5">1A</text>
<text x="199.2" y="87.5">1Y</text>
<text x="191.8" y="90">2A</text>
<text x="191.8" y="92.5">GND</text>
<text x="199.2" y="90">2Y</text>
</g>
<g font-size="1.8">
<text x="31.8" y="1.9">5</text>
<text x="90.1" y="1.9">4</text>
<text x="148.5" y="1.9">3</text>
<text x="206.8" y="1.9">2</text>
<text x="265.2" y="1.9">1</text>
<text x=".7" y="29.8">D</text>
<text x="295.1" y="29.8">D</text>
<text x=".7" y="80.9">C</text>
<text x="295.1" y="80.9">C</text>
<text x=".7" y="132.1">B</text>
<text x="295.1" y="132.1">B</text>
<text x=".7" y="183.3">A</text>
<text x="295.1" y="183.3">A</text>
<text x="31.8" y="209.2">5</text>
<text x="90.1" y="209.2">4</text>
<text x="148.5" y="209.2">3</text>
<text x="206.8" y="209.2">2</text>
<text x="265.2" y="209.2">1</text>
</g>
</svg>
